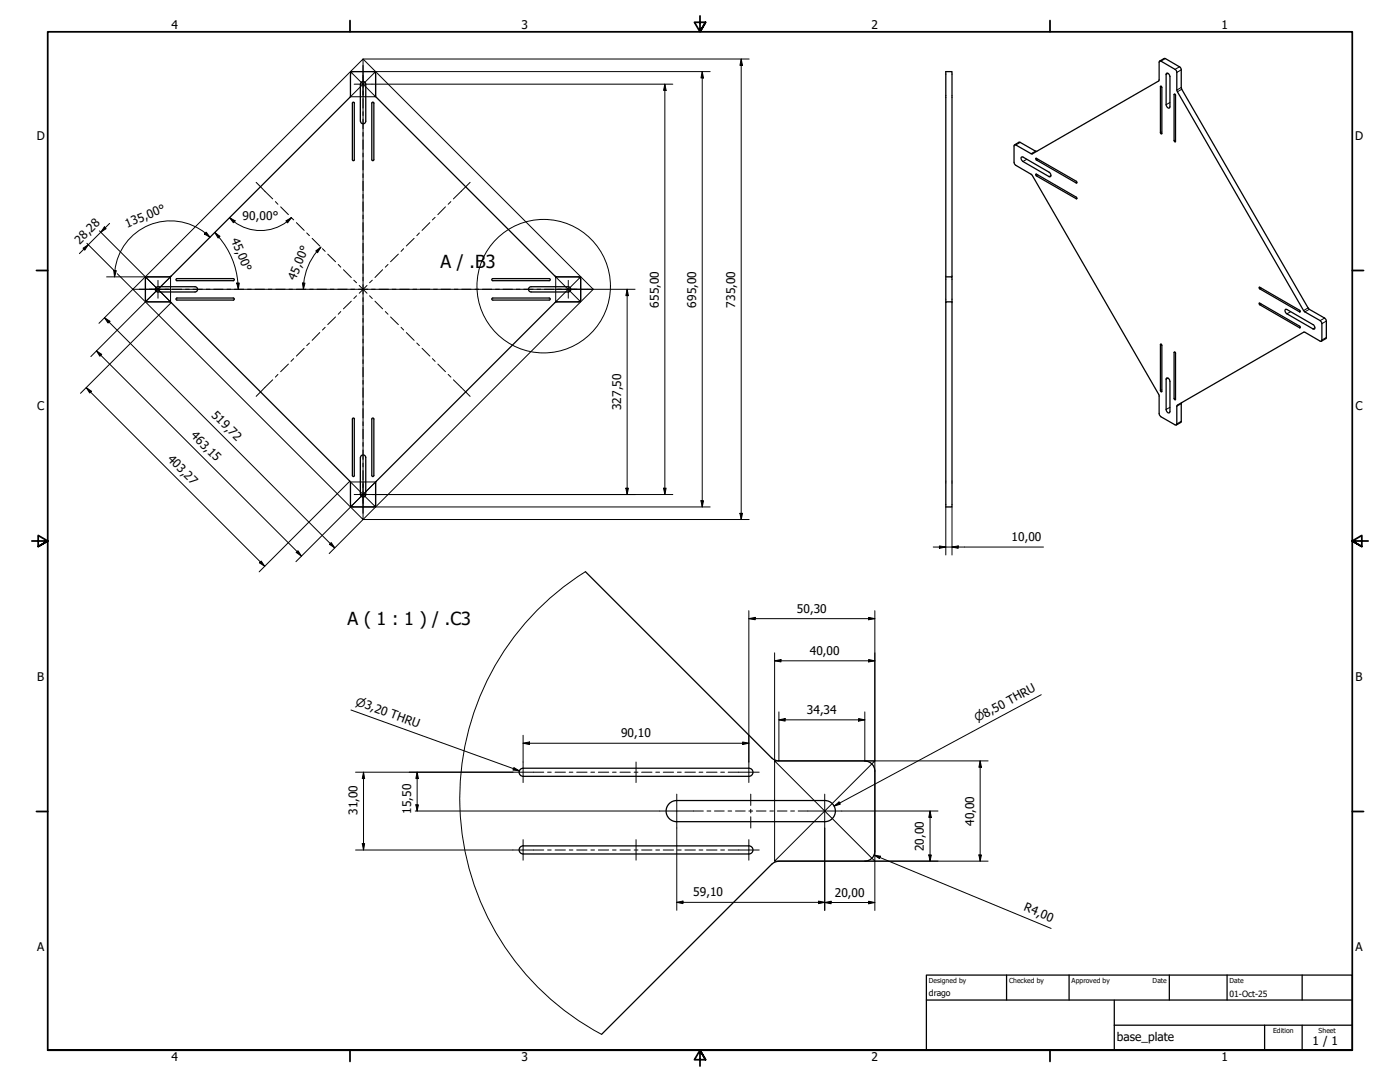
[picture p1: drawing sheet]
<svg xmlns="http://www.w3.org/2000/svg" width="559mm" height="432mm" viewBox="0 0 559 432" stroke-linecap="round" stroke-linejoin="round" font-family="sans-serif">
<!-- layer: Visible (ISO) -->
<g fill="none" stroke="#000" stroke-width=".51">
<path d="M139.6 38.9l-71.2 71.2-.7 .3-8.6 .1M139.9 38.2l-.3 .7M139.9 29.6v8.6M143.8 33.6v14.8M143.9 33.6a1.05 1.05 0 0 1 1-1.1 1.05 1.05 0 0 1 1.1 1.1M146 33.6v14.8a1.05 1.05 0 0 1-1.1 1 1.05 1.05 0 0 1-1-1M148.9 28.6h-8l-.7 .3-.2 .7M148.9 28.6l.7 .3 .3 .7M149.9 29.6v8.6M149.9 38.2l.3 .7M150.2 38.9l71.3 71.2 .7 .3 8.6 .1 .7 .3 .3 .7v7.9a.99 .99 0 0 1-1 1.1h-8.6l-.7 .2-71.3 71.3M462.9 24.4l2-1.1 6.3 3.8 .3 .5 .2 8 50.4 87.3 .5 .5 6.1 3.5 .6 .7 .1 7.3-2 1.2"/>
<path d="M463.2 34.4l.5 .3-.1 18.8-.4-.5zM465.6 29.3a1.16 1.16 0 0 1 1.4 1.2v12.1a.64 .64 0 0 1-.7 .6 .64 .64 0 0 1-.6-.7l-.2-.5zM468.7 37.6l.5 .3-.1 18.7-.5-.5zM140.7 41.2l.4-.4 .4 .4M140.7 41.1v22.6M141.4 41.1v22.6M148.4 41.1v22.6M148.4 41.2l.4-.4 .4 .4M149.2 41.1v22.6M404.9 57.8h.5l6.5 3.7 50.6-29.2 .2-7.5 .3-.5 6 3.4 .7 .9v7.3l.3 .7 50.3 87.4 6.6 4 .6 .7 .1 7.3-.7 .1-6.1-3.5h-.5l-50.3 29.1-.3 .4-.1 7.4h-.6l-5.6-3.2-.7-1.3-.2-7.6-50.4-87.4-6.7-4-.5-.7zM405 57.8l1.9-1.1 6.9 3.7M140.7 63.7l.4 .4 .4-.4"/>
<path d="M148.4 63.7l.4 .4 .4-.4M407.6 62.8l.7-.1 10.4 6a.98 .98 0 0 1 .8 .8 .98 .98 0 0 1-.5 1l-10.7-6-.6-.7zM413.4 69.5l16.2 9.2 .2 .6-16.2-9.1zM413.4 63.2l16.2 9.1 .2 .7-16.2-9.2zM59 110.5l-.7 .3-.3 .6v8.1l.3 .7 .7 .3M62.2 114.9l.9-.5h14.7a1.05 1.05 0 0 1 1.1 1.1 1.05 1.05 0 0 1-1.1 1h-14.8l-1-.7zM93.1 118.9l.4 .4-.4 .5M93.1 111.2l.4 .4-.4 .4M93.2 118.9h-22.6l-.4 .4 .4 .5h22.6M93.2 111.2h-22.6l-.4 .4 .4 .4h22.6M196.3 111.4l.4-.2h22.5l.4 .4-.4 .4h-22.5l-.4-.2zM196.3 119.1l.4-.2h22.5l.4 .4-.4 .5h-22.5l-.4-.2z"/>
<path d="M211.1 114.9l.9-.5h14.8a1.05 1.05 0 0 1 1 1.1 1.05 1.05 0 0 1-1 1h-14.8l-1-.7zM377.5 110.5h2.5v91.8h-2.5v-81.8h2.5M380 110.5v-81.9h-2.5v91.9M502.6 114.6l16.1 9.2 .3 .7-16.3-9.3zM59.1 120.5h8.6l.7 .2 71.2 71.3M463.3 137.3l.4 .4-.1 18.7-.4-.5zM502.6 121l16.3 9.2 .1 .6-16.2-9.2zM513.1 123.5h.6l10.4 6a.99 .99 0 0 1 .7 .9 .99 .99 0 0 1-.5 1l-10.6-6.2a1.24 1.24 0 0 1-.6-1.7zM465.6 150.9a1.08 1.08 0 0 1 1.4 1.3v12.1a.72 .72 0 0 1-.9 .5 .72 .72 0 0 1-.5-.8zM468.7 140.5l.5 .3-.1 18.8-.5-.5zM141.4 167.3v22.4M141.5 167.2l-.4-.4-.4 .4v22.5"/>
<path d="M471.7 160.7l-.2 7.6-2 1.3M139.6 192.1l.3 .7M139.9 192.7v8.7M140.7 189.8l.4 .4 .4-.4M143.8 182.6v14.8M143.9 182.6a1.05 1.05 0 0 1 1-1.1 1.05 1.05 0 0 1 1.1 1.1v14.8M143.9 197.3a1.05 1.05 0 0 0 1 1.1 1.05 1.05 0 0 0 1.1-1.1M148.4 189.7v-22.5l.4-.4 .4 .4v22.5M148.4 189.8l.4 .4 .4-.4M149.9 192.7v8.6l-.3 .7-.7 .3M150.2 192.1l-.3 .7M140 201.3l.2 .7 .7 .3h8"/>
<path d="M233.7 228.2l74.3 74.3M208.8 306.6h90.1M208.8 309.8h90.1M208.8 306.6a1.62 1.62 0 0 0-1.6 1.6 1.62 1.62 0 0 0 1.6 1.6M298.9 306.6a1.62 1.62 0 0 1 1.6 1.6 1.62 1.62 0 0 1-1.6 1.6M308.1 302.5l1.2 .9 1.6 .3M310.9 303.7h34.3M345.2 303.7a4 4 0 0 1 4 4M349.2 307.7v32a4 4 0 0 1-4 4M208.8 337.6h90.1M208.8 337.6a1.62 1.62 0 0 0-1.6 1.6 1.62 1.62 0 0 0 1.6 1.6M266.9 321l1.7-1.3 1.5-.2h59.1a4.2 4.2 0 0 1 4.2 4.2 4.2 4.2 0 0 1-4.2 4.2h-59.1a4.2 4.2 0 0 1-3.8-2.4 4.2 4.2 0 0 1 .6-4.5z"/>
<path d="M298.9 337.6a1.62 1.62 0 0 1 1.6 1.6 1.62 1.62 0 0 1-1.6 1.6M208.8 340.8h90.1M310.9 343.7l-1.6 .3-1.2 .9-67.9 67.8M310.9 343.7h34.3"/>
</g>
<!-- layer: Visible Narrow (ISO) -->
<g fill="none" stroke="#000" stroke-width=".4">
<path d="M463.5 34.4l-.3 .1M465.1 23.4l-1.7 1M466.2 29.3l-.7 .4M468.9 37.6l-.3 .1M470.8 26.7l-1.8 1M471.5 34.9l-1.8 1M471.5 27.9l-1.8 1M471.7 35.6l-1.7 1M407.2 56.8l-1.8 1M463.7 52.6l-.5 .4M467 40.9l-1.5 .9M469.2 55.8l-.6 .3"/>
<path d="M409.8 63.6l-1.5 .9M413.3 60.3l-1.8 1M414.2 69.8l-.6 .4M414.2 63.5l-.6 .3M419.5 70l-.8 .5M429.9 79.2l-.3 .1M429.9 72.8l-.3 .2M503.4 114.9l-.6 .4M463.5 137.4l-.3 .1M503.4 121.3l-.6 .3M515.2 124.4l-1.5 .8M519 124.3l-.3 .2"/>
<path d="M519 130.6l-.3 .2M522.1 122.9l-1.8 1.1M522.6 123.4l-1.8 1.1M524.8 130.8l-.7 .5M528.7 126.9l-1.8 1.1M529.4 128.1l-1.8 1.1M529.4 134.7l-1.8 1M463.7 155.6l-.5 .3M466.2 150.9l-.7 .4M468.9 140.5l-.3 .2M469.2 158.8l-.6 .3M467 162.6l-1.5 .8"/>
<path d="M471.5 161.1l-1.8 1M471.5 168.1l-1.8 1.1"/>
</g>
<!-- layer: Break Line (ISO) -->
<path d="M233.7 228.2a106.6 106.6 0 0 0 6.4 184.6" fill="none" stroke="#000" stroke-width=".4"/>
<!-- layer: Detail Boundary (ISO) -->
<path d="M243.6 114.2a26.6 26.6 0 0 0-39.3-23.4 26.6 26.6 0 0 0-1.8 45.8 26.6 26.6 0 0 0 41.1-20.3v-2.1" fill="none" stroke="#000" stroke-width=".4"/>
<!-- layer: Border (ISO) -->
<g fill="none" stroke="#000" stroke-width=".7">
<path d="M139.7 8.2v4.5M279.4 6.3v6.4l-2.2-3.8h4.4l-2.2 3.8 2.2-3.8M419.1 8.2v4.5M14.5 107.9h4.5M539.8 107.9h4.5M12.7 215.9h6.3l-3.8-2.2v4.4l3.8-2.2-3.8 2.2M546.1 215.9h-6.3l3.8-2.2v4.4l-3.8-2.2 3.8 2.2M14.5 323.8h4.5M539.8 323.8h4.5M19 419.1v-406.4h520.8v406.4h-520.8h520.8M139.7 419.1v4.5M419.1 419.1v4.5"/>
<path d="M281.6 422.9l-2.2-3.8 2.2 3.8h-4.4l2.2-3.8v6.3"/>
</g>
<!-- layer: Title (ISO) -->
<path d="M369.8 389.1h170v30h-170zM369.8 399.1h170M401.8 389.1v10M426.7 389.1v10M444.8 399.1v20M466.7 389.1v10M489.8 389.1v10M519.7 389.1v10M444.8 409.1h95M504.8 409.1v10M519.7 409.1v10" fill="none" stroke="#000" stroke-width=".51"/>
<!-- layer: Sketch Geometry (ISO) -->
<g fill="none" stroke="#000" stroke-width=".4">
<path d="M139.9 28.6l10 10h-10zM139.9 28.6h10v10M144.9 23.6l91.9 91.8-91.9 91.9M149.9 28.6l-10 10M53 115.4l91.9-91.8v183.7zM53 115.4h183.8M58 110.5h10.1v10zM58 110.5v10h10.1M68.1 110.5l-10.1 10M221.8 110.5h10l-10 10zM221.8 110.5l10 10M231.8 110.5v10h-10"/>
<path d="M139.9 192.3l10 10h-10zM139.9 192.3h10v10M149.9 192.3l-10 10M309.2 303.7v40l40-40h-40l40 40v-40M309.2 343.7h40"/>
</g>
<!-- layer: Center Mark (ISO) -->
<g fill="none" stroke="#000" stroke-width=".4">
<path d="M141.4 33.6h7.1M144.9 30v8.6M59.5 115.4h8.6M63.1 111.9v7.1M221.8 115.4h8.6M226.8 111.9v7.1M141.4 197.4h7.1M144.9 192.3v8.6M208.8 304.1v8.2M270.1 316.9v13.6M298.9 304.1v8.2M329.2 316.9v13.6"/>
<path d="M208.8 335.1v8.2M298.9 335.1v8.2"/>
</g>
<!-- layer: Centerline (ISO) -->
<g fill="none" stroke="#000" stroke-width=".4">
<path d="M144.9 26.1v8.8M144.9 36.3v1.5M144.9 39.4v3.7M144.9 44.6v1.5M144.9 47.6v3.8M144.9 52.8v1.6M144.9 55.8v3.8M102.2 72.8l6.6 6.6M144.9 61.1v1.5M144.9 64.1v3.7M144.9 69.3v1.6M144.9 72.3v3.8"/>
<path d="M144.9 77.6v1.5M187.6 72.8l-6.6 6.6M109.9 80.5l1 1M112 82.6l3.1 3.1M116.1 86.7l1.1 1.1M118.3 88.8l3.1 3.1M122.4 93l1.1 1M124.6 95.1l3 3.1M128.7 99.3l1.1 1M144.9 80.6v3.7M144.9 85.9v1.4M144.9 88.8v3.8"/>
<path d="M144.9 94.1v1.5M144.9 97.1v3.7M161.1 99.3l-1 1M165.3 95.1l-3.1 3.1M167.4 93l-1 1M171.6 88.8l-3.1 3.1M173.7 86.7l-1.1 1.1M177.8 82.6l-3 3.1M180 80.5l-1.1 1M55.6 115.4h8.7M65.8 115.4h1.5M68.8 115.4h3.7"/>
<path d="M74 115.4h1.6M77 115.4h3.8M82.3 115.4h1.5M85.3 115.4h3.7M90.6 115.4h1.5M93.5 115.4h3.8M98.8 115.4h1.5M101.8 115.4h3.7M107.1 115.4h1.4M110 115.4h3.8M115.3 115.4h1.5M118.3 115.4h3.7"/>
<path d="M123.6 115.4h1.4M126.6 115.4h3.7M130.8 101.4l3.1 3.1M131.8 115.4h1.5M134.8 115.4h3.8M135 105.5l1 1.1M137.1 107.6l3.1 3.1M140 115.4h1.5M141.2 111.8l1.1 1M142.3 118l-1.1 1.1M143.1 115.4h3.7M143.4 113.9l3.1 3.1"/>
<path d="M144.9 102.4v1.4M144.9 105.3v3.8M144.9 110.6v1.5M144.9 113.6v3.7M144.9 118.8v1.5M146.5 113.9l-3.1 3.1M147.5 118l1.1 1.1M148.3 115.4h1.5M148.6 111.8l-1.1 1M151.3 115.4h3.8M152.7 107.6l-3 3.1M154.9 105.5l-1.1 1.1"/>
<path d="M156.5 115.4h1.6M159 101.4l-3.1 3.1M159.6 115.4h3.7M164.8 115.4h1.5M167.8 115.4h3.8M173 115.4h1.6M176 115.4h3.8M181.3 115.4h1.5M184.3 115.4h3.7M189.5 115.4h1.6M192.5 115.4h3.8M197.8 115.4h1.5"/>
<path d="M200.8 115.4h3.7M206.1 115.4h1.4M209 115.4h3.8M214.3 115.4h1.5M217.3 115.4h3.7M222.6 115.4h1.4M225.6 115.4h8.7M121.4 139l-3.1 3.1M123.5 136.9l-1.1 1M127.6 132.7l-3 3.1M129.8 130.6l-1.1 1.1M133.9 126.5l-3.1 3"/>
<path d="M136 124.3l-1 1.1M140.2 120.2l-3.1 3.1M144.9 121.9v3.7M144.9 127.1v1.5M144.9 130.1v3.8M144.9 135.3v1.5M144.9 138.4v3.7M149.7 120.2l3 3.1M153.8 124.3l1.1 1.1M155.9 126.5l3.1 3M160.1 130.6l1 1.1M162.2 132.7l3.1 3.1"/>
<path d="M166.4 136.9l1 1M168.5 139l3.1 3.1M108.8 151.6l-6.6 6.6M110.9 149.4l-1 1.1M115.1 145.3l-3.1 3M117.2 143.1l-1.1 1.1M144.9 143.6v1.5M144.9 146.6v3.8M144.9 151.8v1.6M144.9 154.8v3.8M172.6 143.1l1.1 1.1M174.8 145.3l3 3"/>
<path d="M178.9 149.4l1.1 1.1M181 151.6l6.6 6.6M144.9 160.1v1.5M144.9 163.1v3.7M144.9 168.3v1.6M144.9 171.3v3.8M144.9 176.6v1.5M144.9 179.6v3.7M144.9 184.8v1.5M144.9 187.8v3.8M144.9 193.1v1.5M144.9 196.1v8.8"/>
<path d="M204.7 308.2h12.3M218.6 308.2h1.4M221.6 308.2h4.1M227.2 308.2h1.5M230.2 308.2h4.1M235.8 308.2h1.5M238.8 308.2h4.2M244.5 308.2h1.4M247.5 308.2h4.1M253.1 308.2h1.5M253.9 304.1v8.2M256.1 308.2h4.1"/>
<path d="M261.7 308.2h1.6M264.7 308.2h4.2M270.4 308.2h1.5M273.4 308.2h4.2M279 308.2h1.5M282 308.2h4.2M287.7 308.2h1.5M290.6 308.2h12.4M299.7 316.9v4.5M204.7 339.2h12.3M218.6 339.2h1.4M221.6 339.2h4.1"/>
<path d="M227.2 339.2h1.5M230.2 339.2h4.1M235.8 339.2h1.5M238.8 339.2h4.2M244.5 339.2h1.4M247.5 339.2h4.1M253.1 339.2h1.5M253.9 335.1v8.2M256.1 339.2h4.1M261.7 339.2h1.6M263.3 323.7h17.4M264.7 339.2h4.2"/>
<path d="M270.4 339.2h1.5M273.4 339.2h4.2M279 339.2h1.5M282 339.2h4.2M282.2 323.7h1.5M285.2 323.7h3.9M287.7 339.2h1.5M290.6 323.7h1.4M290.6 339.2h12.4M293.6 323.7h3.8M298.9 323.7h1.5M299.7 323v1.4"/>
<path d="M299.7 325.9v4.6M301.9 323.7h3.9M307.3 323.7h1.4M310.3 323.7h3.8M315.6 323.7h1.5M318.6 323.7h17.4"/>
</g>
<!-- layer: Dimension (ISO) -->
<g fill="none" stroke="#000" stroke-width=".4">
<path d="M144.9 23.6h154.1M148.5 33.6h120M149.9 28.6h133.6M265.4 33.6l.5 2.5h-1zM265.4 33.6v163.8M280.3 28.6l.5 2.5h-1zM280.3 28.6v173.7M295.8 23.6l.6 2.5h-1.1zM295.8 23.6v183.7M33.1 99.1l2.1-1.4-1.4 2.1zM34.7 97.1l11 11M39.7 92.1l23.2 23.3"/>
<path d="M41.7 90.6l.7 .6-2.1 1.4zM43.8 89.2l-12.1 12M82 93a22.3 22.3 0 0 0-23.7-2.6 22.3 22.3 0 0 0-12.6 20.1M82 93l1.8 1.7M82.3 92.6l1.5 2.1-2.2-1.3zM85.7 92.8l2.1 1.5-.7 .7zM85.7 92.8l1.7 1.8M87.4 94.7a32.5 32.5 0 0 1 7.7 20.7M91.6 86.9l2.3 1.2-.7 .8zM91.6 86.9a17.4 17.4 0 0 0 24.7 0M114.1 88.1l2.2-1.2-1.5 2zM128.1 98.6a23.8 23.8 0 0 0-7 16.8"/>
<path d="M42.5 110.5h15.5M45.4 107.9l1 .1-.7 2.5zM46.8 109.2l6.2 6.2-13.5 13.6M62.9 115.6l-26.6 26.7M63.1 115.6l5.2 5.2-36.2 36.2M68.3 110.2l-5.2 5.2M94.5 113h1l-.4 2.4zM120.7 113h1l-.6 2.4zM126 100.1l2.1-1.5-1.4 2.2zM234.3 115.4h19.2M250.3 115.4l.5 2.6h-1zM250.3 115.4v82"/>
<path d="M41.7 126.8l2.2 1.4-.8 .7zM41.7 126.8l91.9 91.8M34.4 154.7l2.1 1.4-.7 .7zM34.4 154.7l71.3 71.3M38.5 140l2.1 1.4-.7 .8zM38.5 140l81.8 81.9M139.6 192l-36.2 36.2M144.8 197.4l-26.7 26.8M148.5 197.4h120M150.2 192l-5.2 5.2M249.8 194.8h1l-.5 2.6zM264.9 194.8h1l-.5 2.6z"/>
<path d="M279.8 199.8h1l-.5 2.5zM118.9 219.8l1.4 2.1-2.1-1.4zM132.2 216.5l1.4 2.1-2.1-1.4zM149.9 202.3h133.6M295.3 204.9h1.1l-.6 2.4zM299 207.3h-154.1l-13.5 13.6M372.5 218.3h44M375 217.9l2.5 .4-2.5 .5zM377.5 202.3v19.2M380 218.3l2.5-.4v.9zM380 202.3v19.2M103.6 224.6l.7-.7 1.4 2.1z"/>
<path d="M298.9 246.9l2.5-.5v.9zM298.9 243.7v60.4M298.9 246.9h50.3M346.7 246.4l2.5 .5-2.5 .4zM349.2 243.7v60M309.2 263.7l2.5-.5v1zM309.2 263.7h40M309.2 260.5v43.2M346.7 263.2l2.5 .5-2.5 .5zM208.8 296.6l2.5-.5v1zM208.8 296.6h90.1M208.8 293.4v10.7"/>
<path d="M296.4 296.1l2.5 .5-2.5 .5zM310.9 287.3l2.5-.5v1zM310.9 287.3h34.3M310.9 284.1v19.6M342.7 286.8l2.5 .5-2.5 .5zM345.2 284.1v19.6h49.2M141.9 308.2h62.8M145.1 308.2l.4 2.5h-.9zM145.1 308.2v31M166.5 308.2l.5 2.5h-1zM166.5 308.2v15.5M391.2 303.7l.5 2.5h-1z"/>
<path d="M391.2 303.7v40M141.9 339.2h62.8M144.6 336.7h.9l-.4 2.5zM165.7 323.7h97.6M166 321.2h1l-.5 2.5zM270.1 330.5v8.6M270.1 339.3v24M329.2 330.5v32.8M336 323.7h38.4M371.2 323.7l.5 2.5h-1zM371.2 323.7v20M326.7 359.6l2.5 .5-2.5 .5z"/>
<path d="M345.2 343.7h49.2M346.7 359.7l2.5 .5-2.5 .5zM348.9 341.2l2.5 .5-.4 .9zM348.9 341.2l70.6 29.3M349.2 343.7v19.6M370.7 341.2h1l-.5 2.5zM390.7 341.2h1l-.5 2.5zM270.1 360.1l2.5-.5v1zM270.1 360.1l79.1 .1M329.2 360.2l2.5-.5v1z"/>
</g>
<g fill="#000">
<path d="M265.4 33.6l.5 2.5h-1zM280.3 28.6l.5 2.5h-1zM295.8 23.6l.6 2.5h-1.1zM33.1 99.1l2.1-1.4-1.4 2.1zM41.7 90.6l.7 .6-2.1 1.4zM82.3 92.6l1.5 2.1-2.2-1.3zM85.7 92.8l2.1 1.5-.7 .7zM91.6 86.9l2.3 1.2-.7 .8zM114.1 88.1l2.2-1.2-1.5 2zM45.4 107.9l1 .1-.7 2.5zM94.5 113h1l-.4 2.4zM120.7 113h1l-.6 2.4z"/>
<path d="M126 100.1l2.1-1.5-1.4 2.2zM250.3 115.4l.5 2.6h-1zM41.7 126.8l2.2 1.4-.8 .7zM34.4 154.7l2.1 1.4-.7 .7zM38.5 140l2.1 1.4-.7 .8zM249.8 194.8h1l-.5 2.6zM264.9 194.8h1l-.5 2.6zM279.8 199.8h1l-.5 2.5zM132.2 216.5l1.4 2.1-2.1-1.4zM295.3 204.9h1.1l-.6 2.4zM375 217.9l2.5 .4-2.5 .5zM380 218.3l2.5-.4v.9z"/>
<path d="M103.6 224.6l.7-.7 1.4 2.1zM118.9 219.8l1.4 2.1-2.1-1.4zM298.9 246.9l2.5-.5v.9zM346.7 246.4l2.5 .5-2.5 .4zM309.2 263.7l2.5-.5v1zM346.7 263.2l2.5 .5-2.5 .5zM208.8 296.6l2.5-.5v1zM296.4 296.1l2.5 .5-2.5 .5zM310.9 287.3l2.5-.5v1zM342.7 286.8l2.5 .5-2.5 .5zM145.1 308.2l.4 2.5h-.9zM166.5 308.2l.5 2.5h-1z"/>
<path d="M391.2 303.7l.5 2.5h-1zM144.6 336.7h.9l-.4 2.5zM166 321.2h1l-.5 2.5zM371.2 323.7l.5 2.5h-1zM270.1 360.1l2.5-.5v1zM329.2 360.2l2.5-.5v1zM348.9 341.2l2.5 .5-.4 .9zM370.7 341.2h1l-.5 2.5zM390.7 341.2h1l-.5 2.5zM326.7 359.6l2.5 .5-2.5 .5zM346.7 359.7l2.5 .5-2.5 .5z"/>
</g>
<!-- layer: Symbol (ISO) -->
<path d="M415.6 277.2l-82.7 44.5M140.1 283.3l67.2 24.4M205.1 306.3l2.2 1.4-2.5-.4zM332.9 321.7l2-1.7 .5 .9z" fill="none" stroke="#000" stroke-width=".4"/>
<path d="M205.1 306.3l2.2 1.4-2.5-.4zM332.9 321.7l2-1.7 .5 .9z" fill="#000"/>
<g font-size="7.2">
<text x="175.8" y="107.1">A / .B3</text>
<text x="138.7" y="249.4">A ( 1 : 1 ) / .C3</text>
</g>
<g font-size="4.8">
<text x="68.5" y="11.7">4</text>
<text x="208.2" y="11.7">3</text>
<text x="347.9" y="11.7">2</text>
<text x="487.6" y="11.7">1</text>
<text x="14.7" y="55.8">D</text>
<text x="540.9" y="55.8">D</text>
<text x="96.8" y="87.8">90,00°</text>
<text x="50.8" y="90.9" transform="rotate(-23 50.8 90.9)">135,00°</text>
<text x="92.1" y="95.7" transform="rotate(68 92.1 95.7)">45,00°</text>
<text x="31.8" y="97.7" transform="rotate(-45 31.8 97.7)">28,28</text>
<text x="118" y="112" transform="rotate(-68 118 112)">45,00°</text>
<text x="263" y="122.7" transform="rotate(-90 263 122.7)">655,00</text>
<text x="277.9" y="122.7" transform="rotate(-90 277.9 122.7)">695,00</text>
<text x="293.5" y="122.7" transform="rotate(-90 293.5 122.7)">735,00</text>
<text x="14.9" y="163.7">C</text>
<text x="84.2" y="165.9" transform="rotate(45 84.2 165.9)">519,72</text>
<text x="247.9" y="163.7" transform="rotate(-90 247.9 163.7)">327,50</text>
<text x="541.1" y="163.7">C</text>
<text x="75.9" y="174.1" transform="rotate(45 75.9 174.1)">463,15</text>
<text x="66.5" y="183.5" transform="rotate(45 66.5 183.5)">403,27</text>
<text x="403.7" y="216">10,00</text>
<text x="318.1" y="244.5">50,30</text>
<text x="323.2" y="261.3">40,00</text>
<text x="14.9" y="271.7">B</text>
<text x="541.1" y="271.7">B</text>
<text x="322.1" y="284.9">34,34</text>
<text x="247.9" y="294.2">90,10</text>
<text x="142.7" y="325.2" transform="rotate(-90 142.7 325.2)">31,00</text>
<text x="164.1" y="324.7" transform="rotate(-90 164.1 324.7)">15,50</text>
<text x="388.8" y="329.7" transform="rotate(-90 388.8 329.7)">40,00</text>
<text x="368.8" y="339.7" transform="rotate(-90 368.8 339.7)">20,00</text>
<text x="276.7" y="357.7">59,10</text>
<text x="333.2" y="357.8">20,00</text>
<text x="408.4" y="363.3" transform="rotate(23 408.4 363.3)">R4,00</text>
<text x="14.8" y="379.6">A</text>
<text x="541" y="379.6">A</text>
<text x="445.8" y="415.4">base_plate</text>
<text x="523.9" y="417.1">1 / 1</text>
<text x="68.5" y="423.6">4</text>
<text x="208.2" y="423.6">3</text>
<text x="347.9" y="423.6">2</text>
<text x="487.6" y="423.6">1</text>
</g>
<g font-size="4.6">
<text x="141.6" y="281.3" transform="rotate(20 141.6 281.3)">⌀3,20 THRU</text>
<text x="390" y="288.2" transform="rotate(-28 390 288.2)">⌀8,50 THRU</text>
</g>
<g font-size="3.4">
<text x="370.8" y="397.4">drago</text>
<text x="490.7" y="398">01-Oct-25</text>
</g>
<g font-size="2.7">
<text x="370.8" y="392.2">Designed by</text>
<text x="402.8" y="392.2">Checked by</text>
<text x="427.7" y="392.2">Approved by</text>
<text x="460.1" y="392.1">Date</text>
<text x="490.7" y="392.1">Date</text>
<text x="508.1" y="412.2">Edition</text>
<text x="526.3" y="412.2">Sheet</text>
</g>
</svg>
